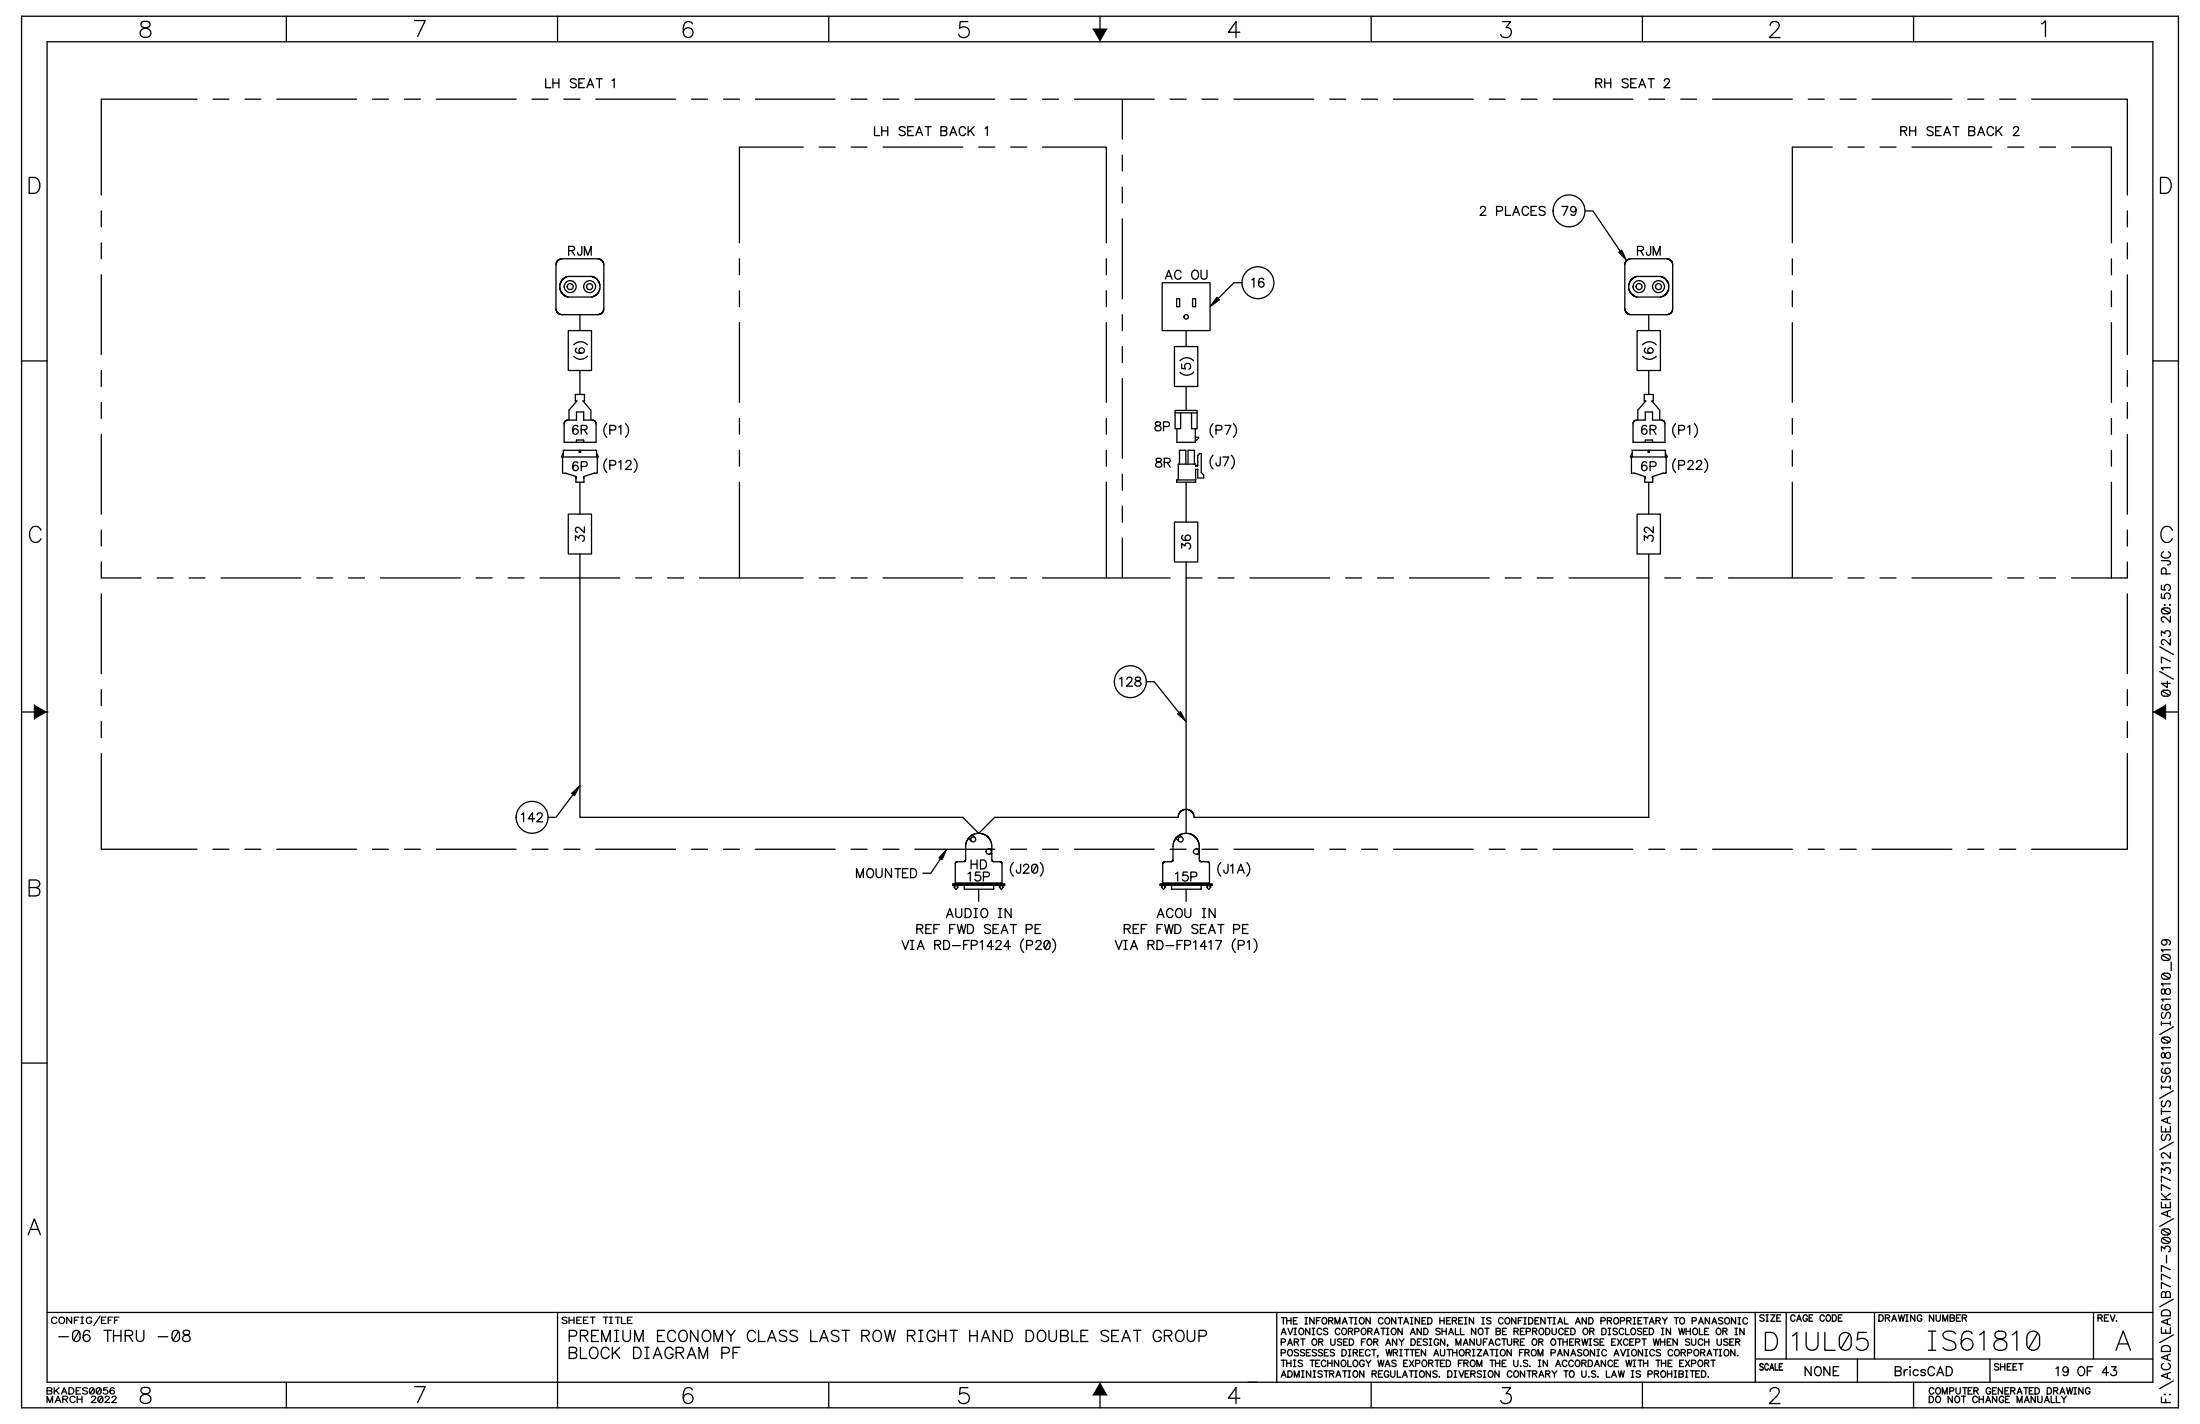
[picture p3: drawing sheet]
<svg xmlns="http://www.w3.org/2000/svg" width="432mm" height="279mm" viewBox="0 0 432 279" stroke-linecap="round" stroke-linejoin="round" font-family="sans-serif">
<g fill="none" stroke="#000" stroke-width=".25">
<path d="M38.7 19.5h-18.8v18.8M41.8 19.5h3.1M48.1 19.5h3.1M54.3 19.5h15.7M73.1 19.5h3.1M79.4 19.5h3.1M85.6 19.5h15.7M104.4 19.5h3.2M110.7 19.5h3.1M116.9 19.5h15.7M135.7 19.5h3.2M142 19.5h3.1"/>
<path d="M148.3 19.5h15.6M167 19.5h3.2M173.3 19.5h3.1M179.6 19.5h15.6M198.4 19.5h3.1M204.6 19.5h3.2M210.9 19.5h15.6M220.3 19.5v7.8M229.7 19.5h3.1M235.9 19.5h3.2M242.2 19.5h15.7M261 19.5h3.1"/>
<path d="M267.3 19.5h3.1M273.5 19.5h15.7M292.3 19.5h3.1M298.6 19.5h3.1M304.8 19.5h15.7M323.6 19.5h3.1M329.9 19.5h3.1M336.1 19.5h15.7M354.9 19.5h3.1M361.2 19.5h3.1M367.4 19.5h15.7M386.2 19.5h3.2"/>
<path d="M392.5 19.5h3.1M398.8 19.5h18.7v18.8M157.7 28.9h-12.6v18.7M160.8 28.9h3.1M167 28.9h3.2M173.3 28.9h15.7M192.1 28.9h3.1M198.4 28.9h3.1M204.6 28.9h12.5v18.7M220.3 30.4v3.2M220.3 36.7v3.1M359.6 28.9h-7.8v18.7"/>
<path d="M362.7 28.9h3.2M369 28.9h3.1M375.3 28.9h15.6M394.1 28.9h3.1M400.3 28.9h3.1M406.6 28.9h7.8v18.7M19.9 41.4v3.1M19.9 47.6v3.2M19.9 53.9v15.7M145.1 50.8v3.1M145.1 57v3.2M217.1 50.8v3.1"/>
<path d="M217.1 57v3.2M220.3 42.9v15.7M351.8 50.8v3.1M351.8 57v3.2M414.4 50.8v3.1M414.4 57v3.2M417.5 41.4v3.1M417.5 47.6v3.2M417.5 53.9v15.7M19.9 72.7v3.1M19.9 79v3.1M145.1 63.3v15.7"/>
<path d="M217.1 63.3v15.7M220.3 61.7v3.2M220.3 68v3.1M220.3 74.3v15.6M351.8 63.3v15.7M414.4 63.3v15.7M417.5 72.7v3.1M417.5 79v3.1M19.9 85.2v15.7M145.1 94.6v18.8h12.6M145.1 82.1v3.1M145.1 88.3v3.2"/>
<path d="M217.1 82.1v3.1M217.1 88.3v3.2M217.1 94.6v18.8M220.3 93v3.2M220.3 99.3v3.1M351.8 94.6v18.8h7.8M351.8 82.1v3.1M351.8 88.3v3.2M414.4 82.1v3.1M414.4 88.3v3.2M414.4 94.6v18.8M417.5 85.2v15.7"/>
<path d="M19.9 104v3.1M19.9 110.3v3.1h7.8M19.9 116.5v15.7M30.8 113.4h3.2M37.1 113.4h3.1M43.4 113.4h15.6M62.2 113.4h3.1M68.4 113.4h3.1M74.7 113.4h15.6M93.5 113.4h3.1M99.7 113.4h3.2M106 113.4h15.6"/>
<path d="M124.8 113.4h3.1M131 113.4h3.2M137.3 113.4h7.8M160.8 113.4h3.1M167 113.4h3.2M173.3 113.4h15.7M192.1 113.4h3.1M198.4 113.4h3.1M204.6 113.4h25.1M220.3 105.6v7.8M232.8 113.4h3.1M239.1 113.4h3.1"/>
<path d="M245.3 113.4h15.7M264.1 113.4h3.2M270.4 113.4h3.1M276.6 113.4h15.7M295.4 113.4h3.2M301.7 113.4h3.1M308 113.4h15.6M326.7 113.4h3.2M333 113.4h3.1M339.3 113.4h12.5M362.7 113.4h3.2M369 113.4h3.1"/>
<path d="M375.3 113.4h15.6M394.1 113.4h3.1M400.3 113.4h3.1M417.5 104v3.1M417.5 110.3v3.1h-10.9M417.5 116.5v15.7M19.9 135.3v3.2M417.5 135.3v3.2M19.9 147.8v18.8h18.8M19.9 141.6v3.1M417.5 147.8v18.8h-18.7M417.5 141.6v3.1"/>
<path d="M41.8 166.6h3.1M48.1 166.6h3.1M54.3 166.6h15.7M73.1 166.6h3.1M79.4 166.6h3.1M85.6 166.6h15.7M104.4 166.6h3.2M110.7 166.6h3.1M116.9 166.6h15.7M135.7 166.6h3.2M142 166.6h3.1M148.3 166.6h15.6"/>
<path d="M167 166.6h3.2M173.3 166.6h3.1M179.6 166.6h15.6M198.4 166.6h3.1M204.6 166.6h3.2M210.9 166.6h15.6M229.7 166.6h3.1M235.9 166.6h3.2M242.2 166.6h15.7M261 166.6h3.1M267.3 166.6h3.1M273.5 166.6h15.7"/>
<path d="M292.3 166.6h3.1M298.6 166.6h3.1M304.8 166.6h15.7M323.6 166.6h3.1M329.9 166.6h3.1M336.1 166.6h15.7M354.9 166.6h3.1M361.2 166.6h3.1M367.4 166.6h15.7M386.2 166.6h3.2M392.5 166.6h3.1"/>
</g>
<g fill="none" stroke="#000" stroke-width=".25">
<path d="M109.5 51.1l.7-.3h7.2l.8 .4 .3 .6v8.9l-.4 .8-.8 .2h-7l-.5-.1-.4-.3-.3-.6v-8.9zM110.5 54.8l1-.6 4.7 .1 .8 .4 .5 .6 .3 .7-.1 .8-.6 1-1 .5h-4.7l-1-.7-.5-.8 .1-1.1zM228.1 55.5h9.4v9.4h-9.4zM230.9 58.6h.6v1.6h-.6zM234.1 58.6h.6v1.6h-.6zM319.3 51.1l.7-.3h7.2l.8 .4 .3 .7v8.7l-.4 .8-.8 .3h-7h-.4l-.5-.4-.3-.7v-8.7zM320.2 54.9l.5-.4 .6-.3 4.8 .1 .6 .3 .6 .6 .2 .7v.9l-.6 1-.9 .5h-4.8l-.9-.5-.6-.9v-1.1zM113.8 61.7v3.2M113.8 72.7v4.7M232.8 64.9v3.1M232.8 75.8v4.7M323.6 61.7v3.2"/>
<path d="M323.6 72.7v4.7"/>
<circle cx="111.9" cy="56.2" r=".59"/>
<circle cx="111.9" cy="56.2" r="1.17"/>
<circle cx="115.7" cy="56.2" r=".59"/>
<circle cx="115.7" cy="56.2" r="1.17"/>
<circle cx="321.7" cy="56.2" r=".59"/>
<circle cx="321.7" cy="56.2" r="1.17"/>
<circle cx="325.5" cy="56.2" r=".59"/>
<circle cx="325.5" cy="56.2" r="1.17"/>
<circle cx="232.8" cy="62.2" r=".44"/>
</g>
<g fill="none" stroke="#000" stroke-width=".25">
<path d="M110.4 89.7h6.8v3.1h-.6l-2 .7v1.1h-1.6l.1-1.1-2.1-.7h-.6zM110.6 88.9l-.4 .7 .2 .3M110.6 89.7v-1.4h6.5v1.4M110.9 82.7l.5-.3h1.7v-1.6h1.5v1.6h1.8l.5 .4 .1 4h-6.3v-3.7zM111.7 82.4v-1.9l1.5-1.8h-.3v-1.3h1.8v1.3h-.3l1.6 1.8v1.9M113.1 86.8v-.5h1.5v.5M113.7 88.3v.5h.3v-.5M117.1 88.9l.3 .7-.2 .3M230.6 80.5h4.4v.5h-4.4zM230.6 81v3.1h1.1v-3.1M231 84.1v2.7h3.6v-2.7M231.3 94.2v-3.1h3.4v.3l.2 .1 .2-.2v-1.9l.4-.4h.3v3.7l.5 .5v.6h-1.2v-1.7h-.4v2.5h-3.8v-.4h3.8"/>
<path d="M231.5 91.1v-2.8h1.2v2.8M233.2 91.1v-2.8h1.2v2.8M233.9 81v3.1h1.1v-3.1M234.6 85.8h.7v.2l-.5 .4h-.2M320.2 89.7h6.8v3.1h-.6l-2 .7v1.1h-1.6v-1.1l-2-.7h-.6zM320.3 88.9l-.3 .7 .2 .3M320.4 89.7v-1.4h6.5v1.4M320.7 82.7l.5-.3h1.7v-1.6h1.4v1.6h1.9l.5 .5 .1 3.9h-6.3v-3.7zM321.5 82.4v-1.9l1.5-1.8h-.3v-1.3h1.8v1.3h-.3l1.6 1.8v1.9M322.9 86.8v-.5h1.4v.5M323.5 88.3v.5h.2v-.5M326.9 88.9l.3 .7-.2 .3"/>
<path d="M187 173.6h10.2M187 173.7h10.2M187.5 173.3h9.2M187.5 173.3v.1M188.1 173.7l-.2 .1v.2h.2l-.4 .5-.4-.5h.1v-.2h-.4v-.4h10.2v.4h-.5v.2h.2l-.4 .5-.4-.5h.2v-.2l-.2-.1M189.2 173.7l.1 .8h5.7v-.8M190.1 164.5l.6 .6M190.8 163.8l.6 .6M194 166.6h.7M194 167.6h.7M196.7 173.3h-9.2v-3.9l.3-.3h1.4l.3-.2 .1-3.5 .5-.9 .7-.6 .8-.4 1 .1 1 .4 .7 .7 .4 1.1v3.1l.3 .2h1.4l.3 .3v4M227.7 173.6h10.2"/>
<path d="M227.7 173.7h10.2M228.2 173.3h9.2M228.2 173.3v.1M228.8 173.7l-.2 .1v.2h.2l-.4 .5-.4-.5h.1v-.2h-.4v-.4h10.2v.4h-.4v.2h.1l-.4 .5-.4-.5h.2v-.2l-.2-.1M229.9 173.7l.1 .8h5.7l.1-.8M230.8 164.5l.6 .6M231.5 163.8l.6 .6M234.8 166.6h.6M234.8 167.6h.6M237.4 173.3h-9.2v-4l.3-.2h1.4l.3-.2 .1-3.4 .4-.9 .7-.7 .9-.4 1.1 .1 .9 .4 .7 .7 .4 1.1v3.1l.4 .2h1.3l.3 .3v4"/>
<circle cx="191" cy="164.7" r=".49"/>
<circle cx="194" cy="167.1" r=".52"/>
<circle cx="231.7" cy="164.7" r=".49"/>
<circle cx="234.8" cy="167.1" r=".52"/>
</g>
<g fill="none" stroke="#000" stroke-width=".25">
<path d="M111.5 64.9h4.6v7.8h-4.6zM230.5 68h4.6v7.8h-4.6zM321.3 64.9h4.6v7.8h-4.6zM111.5 100.9h4.6v7.8h-4.6zM230.5 102.4h4.6v7.9h-4.6zM321.3 100.9h4.6v7.8h-4.6z"/>
<circle cx="246.9" cy="55.5" r="3.1"/>
<circle cx="308" cy="41.4" r="3.1"/>
<circle cx="221.8" cy="133.8" r="3.1"/>
<circle cx="104.4" cy="160.4" r="3.1"/>
</g>
<path d="M238.8 58.3l.6 .5-1.9 1.4zM317.7 49.5l.6-.4 1 2zM231.1 140.1l.6-.5 1.1 2zM112.2 155.7l1.6-1.6-1 2zM185.8 166.6l-.9 2.1-.6-.4z" fill="#000" stroke="#000" stroke-width=".2"/>
<path d="M243.8 55.5h-1.6l-3.1 3.1M311.1 41.4h1.6l5.3 7.9M225 133.8h1.5l4.9 6M112.5 155.9l-3.4 4.5h-1.5M184.6 168.5l-1.9 2.8h-1.6M192.1 174.5v2.3M232.8 174.5v2.3" fill="none" stroke="#000" stroke-width=".25"/>
<path d="M113.8 94.6v6.3M232.8 94.6v7.8M323.6 94.6v6.3M113.8 108.7v51.7h75.2l3.1 3.1 3.1-3.1h36l.4-1 .4-.4 .7-.2 .7 .1 .5 .3 .3 .5 .2 .7h89.2v-51.7M232.8 110.3v53.2" fill="none" stroke="#000" stroke-width=".25"/>
<g fill="none" stroke="#000" stroke-width=".25">
<path d="M4.2 3.2h423.4v273h-423.4zM9.2 8.2h413.4v263h-413.4zM56.2 3.2v5M109.4 3.2v5M162.7 3.2v5M215.9 3.2v2.5M269.1 3.2v5M322.4 3.2v5M375.6 3.2v5M4.2 70.8h5M422.6 70.8h5M4.2 139.7h5"/>
<path d="M425.1 139.7h2.5zM4.2 208.6h5M9.2 257.5h413.4M109.4 257.5v18.7M250.6 257.5v13.7M344.5 257.5v13.7M350.6 257.5v9.1M367.9 257.5v9.1M410.9 257.5v9.1M56.2 271.2v5M162.7 271.2v5M215.9 273.7v2.5"/>
<path d="M269.1 271.2v5M322.4 271.2v5M344.6 266.6h78M364.6 266.6v4.6M375.6 271.2v5M390.6 266.6v4.6"/>
</g>
<path d="M214.5 5.7h2.8M215.9 8.2h.1M6.7 138.3v2.8M9.2 139.7h.1M422.6 139.7h.1M425.1 138.3v2.8M214.5 273.7h2.8M215.9 271.2h.1" fill="none" stroke="#000" stroke-width=".2"/>
<path d="M214.5 5.7h2.8l-1.4 2.5zM6.7 138.3l2.5 1.4-2.5 1.4zM422.6 139.7l2.5-1.4v2.8zM215.9 271.2l1.4 2.5h-2.8z" fill="#000"/>
<g font-size="5">
<text x="378.5" y="264.9">IS61810</text>
<text x="415.3" y="264.9">A</text>
</g>
<g font-size="4.7">
<text x="346.5" y="264.9">D</text>
<text x="351.8" y="264.9">1UL05</text>
</g>
<g font-size="4.2">
<text x="27.5" y="7.3">8</text>
<text x="81.4" y="7.2">7</text>
<text x="134.1" y="7.4">6</text>
<text x="188.2" y="7.4">5</text>
<text x="241.1" y="7.4">4</text>
<text x="294.5" y="7.4">3</text>
<text x="347.3" y="7.4">2</text>
<text x="400.7" y="7.2">1</text>
<text x="5.7" y="37.9">D</text>
<text x="424" y="37.9">D</text>
<text x="5.8" y="106.4">C</text>
<text x="424.1" y="106.4">C</text>
<text x="5.7" y="175.8">B</text>
<text x="5.5" y="242.3">A</text>
<text x="27.5" y="275.3">8</text>
<text x="81.4" y="275.2">7</text>
<text x="134.1" y="275.4">6</text>
<text x="188.2" y="275.4">5</text>
<text x="241.1" y="275.4">4</text>
<text x="294.5" y="275.4">3</text>
<text x="347.3" y="275.4">2</text>
</g>
<g font-size="2.9">
<text x="11.5" y="263.2">-06 THRU -08</text>
<text x="111.7" y="263.2">PREMIUM ECONOMY CLASS LAST ROW RIGHT HAND DOUBLE SEAT GROUP</text>
<text x="111.7" y="266.5">BLOCK DIAGRAM PF</text>
</g>
<g font-size="2.3">
<text x="107.1" y="17.2">LH SEAT 1</text>
<text x="313.2" y="17.2">RH SEAT 2</text>
<text x="171.6" y="26.6">LH SEAT BACK 1</text>
<text x="373.1" y="26.6">RH SEAT BACK 2</text>
<text x="290.5" y="42.3">2 PLACES</text>
<text x="306.6" y="42.3">79</text>
<text x="111.6" y="50.1">RJM</text>
<text x="321.4" y="50.1">RJM</text>
<text x="228.7" y="54.8">AC OU</text>
<text x="245.7" y="56.3">16</text>
<text x="114.7" y="70.5" transform="rotate(-90 114.7 70.5)">(6)</text>
<text x="324.5" y="70.5" transform="rotate(-90 324.5 70.5)">(6)</text>
<text x="233.7" y="73.6" transform="rotate(-90 233.7 73.6)">(5)</text>
<text x="112.4" y="85.2">6R</text>
<text x="118.5" y="85.2">(P1)</text>
<text x="226.7" y="84.5">8P</text>
<text x="237.5" y="85.2">(P7)</text>
<text x="322.2" y="85.2">6R</text>
<text x="328.3" y="85.2">(P1)</text>
<text x="112.4" y="92.4">6P</text>
<text x="118.5" y="92.1">(P12)</text>
<text x="226.8" y="91.7">8R</text>
<text x="237.5" y="91.4">(J7)</text>
<text x="322.2" y="92.4">6P</text>
<text x="328.3" y="92.1">(P22)</text>
<text x="114.7" y="106.2" transform="rotate(-90 114.7 106.2)">32</text>
<text x="233.7" y="107.7" transform="rotate(-90 233.7 107.7)">36</text>
<text x="324.5" y="106.2" transform="rotate(-90 324.5 106.2)">32</text>
<text x="426" y="122.1" transform="rotate(-90 426 122.1)">20:55 PJC</text>
<text x="219.8" y="134.6">128</text>
<text x="426" y="136.6" transform="rotate(-90 426 136.6)">04/17/23</text>
<text x="102.3" y="161.2">142</text>
<text x="168.1" y="172.2">MOUNTED</text>
<text x="190" y="172.9">15P</text>
<text x="190.6" y="170.5">HD</text>
<text x="198.3" y="171.3">(J20)</text>
<text x="230.7" y="172.9">15P</text>
<text x="239" y="171.3">(J1A)</text>
<text x="180" y="183.2">REF FWD SEAT PE</text>
<text x="185.8" y="180">AUDIO IN</text>
<text x="220.7" y="183.2">REF FWD SEAT PE</text>
<text x="227.1" y="180">ACOU IN</text>
<text x="177" y="186.3">VIA RD-FP1424 (P20)</text>
<text x="218.9" y="186.3">VIA RD-FP1417 (P1)</text>
<text x="354.3" y="269.9">NONE</text>
<text x="372" y="269.9">BricsCAD</text>
<text x="403.5" y="269.9">19 OF 43</text>
<text x="426" y="275.2" transform="rotate(-90 426 275.2)">F:\ACAD\EAD\B777-300\AEK77312\SEATS\IS61810\IS61810_019</text>
</g>
<g font-size="1.7">
<text x="10.1" y="259.7">CONFIG/EFF</text>
<text x="110.3" y="259.7">SHEET TITLE</text>
<text x="251.5" y="259.8">THE INFORMATION CONTAINED HEREIN IS CONFIDENTIAL AND PROPRIETARY TO PANASONIC</text>
<text x="251.5" y="261.9">AVIONICS CORPORATION AND SHALL NOT BE REPRODUCED OR DISCLOSED IN WHOLE OR IN</text>
<text x="251.5" y="264">PART OR USED FOR ANY DESIGN, MANUFACTURE OR OTHERWISE EXCEPT WHEN SUCH USER</text>
<text x="345.4" y="259.2">SIZE</text>
<text x="351.5" y="259.2">CAGE CODE</text>
<text x="368.8" y="259.2">DRAWING NUMBER</text>
<text x="411.8" y="259.2">REV.</text>
<text x="251.5" y="266">POSSESSES DIRECT, WRITTEN AUTHORIZATION FROM PANASONIC AVIONICS CORPORATION.</text>
<text x="251.5" y="268.1">THIS TECHNOLOGY WAS EXPORTED FROM THE U.S. IN ACCORDANCE WITH THE EXPORT</text>
<text x="345.4" y="268.8">SCALE</text>
<text x="391.5" y="268.8">SHEET</text>
<text x="9.2" y="275.2">MARCH 2022</text>
<text x="9.2" y="273.5">BKADES0056</text>
<text x="251.5" y="270.2">ADMINISTRATION REGULATIONS. DIVERSION CONTRARY TO U.S. LAW IS PROHIBITED.</text>
<text x="378.7" y="273.5">COMPUTER GENERATED DRAWING</text>
<text x="378.7" y="275.2">DO NOT CHANGE MANUALLY</text>
</g>
</svg>
